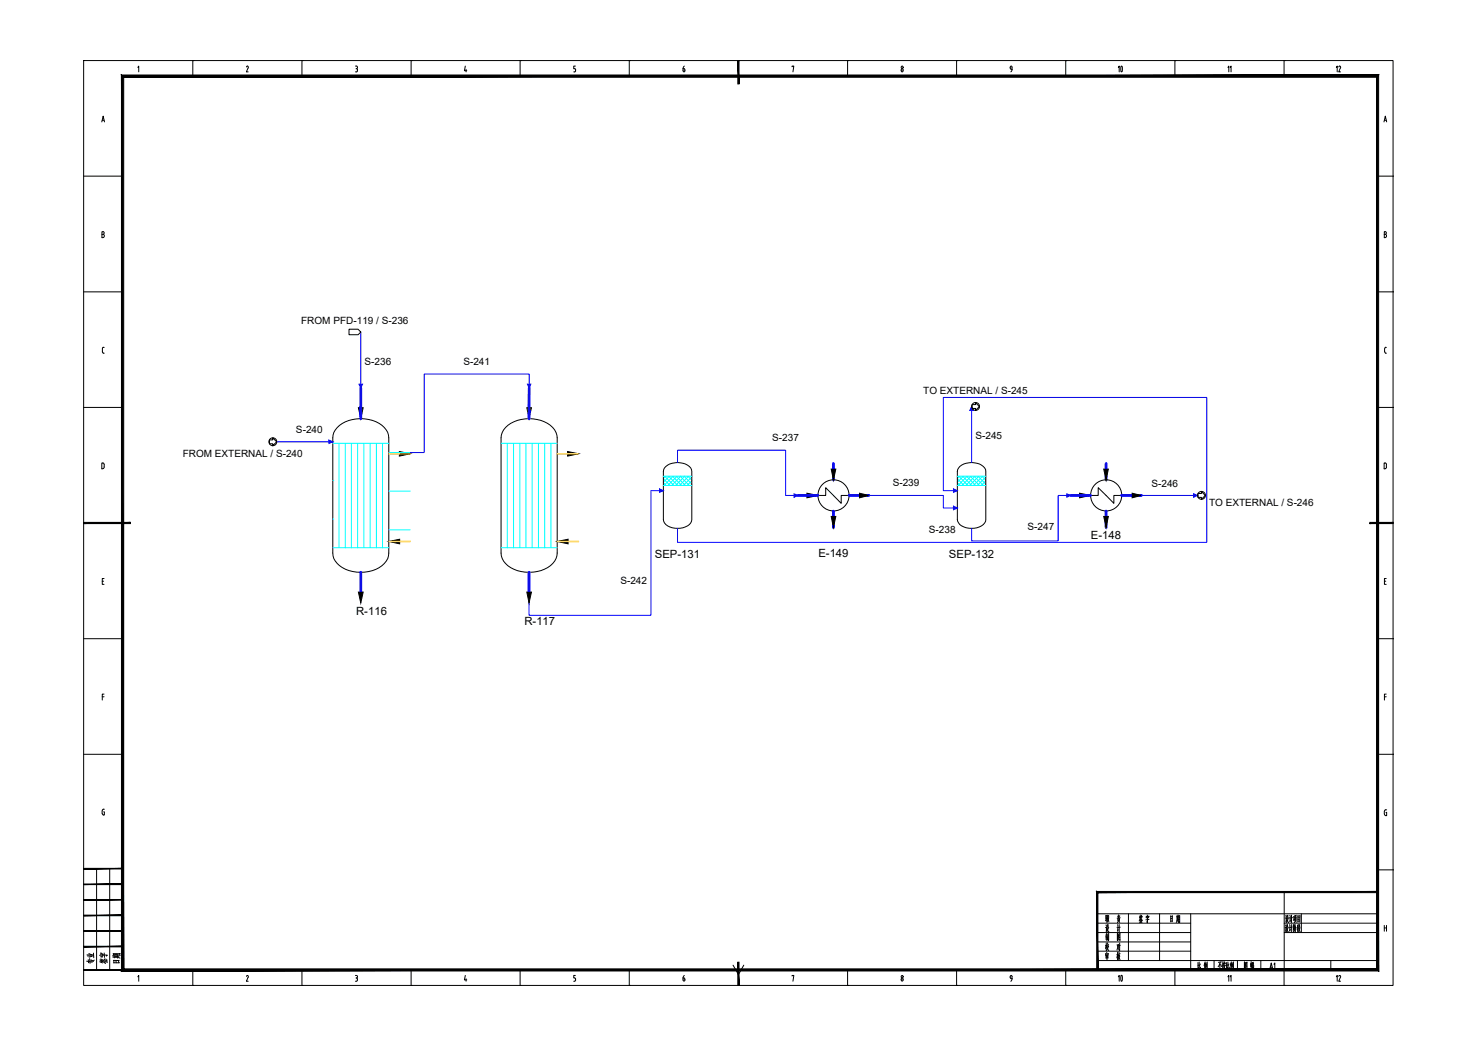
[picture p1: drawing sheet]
<svg xmlns="http://www.w3.org/2000/svg" width="420mm" height="297mm" viewBox="0 0 420 297" stroke-linecap="round" stroke-linejoin="round" font-family="sans-serif">
<g fill="none" stroke="#000" stroke-width=".28">
<path d="M23.8 17.2h372.2v262.9h-372.2zM39.2 19.2l.2-.4v1.6M54.8 17.2h.1M54.8 17.2v4.5M70.3 18.8l.3 .2v.3M70.3 18.8l-.2 .2M70.5 19.3l-.5 1.1h.6M85.8 17.2h.1M85.8 17.2v4.5M101 18.8l.6 .2v.3l-.2 .2 .2 .4M101.2 19.5h.1M101.6 19.9v.2"/>
<path d="M116.9 17.2h.1M116.9 17.2v4.5M132.3 18.8l-.3 1.3h.7M132.5 19.7v.7M147.9 17.2h.1M147.9 17.2v4.5M163.4 19.5l.2 .4M163.6 18.8h-.5v.7h.3M163.6 19.9v.2M178.9 17.2h.1M178.9 17.2v4.5M194.2 19.5h.2"/>
<path d="M194.2 19.5v.6M194.4 19.5l.3 .4M194.5 18.8l-.3 .7M194.7 19.9v.2M209.9 17.2h.1M225.2 19v-.2h.5l-.3 1.6M240.9 17.2h.1M240.9 17.2v4.5M256.2 19.9l.3-.4 .2 .4M256.2 19.9v.2M256.7 19.9v.2M271.9 17.2h.1"/>
<path d="M271.9 17.2v4.5M287.2 19.1l.3-.3 .2 .3M287.2 19.2l.3 .5M287.7 19.2v.5h-.3M287.7 19.6l-.4 .8M303 17.2h.1M303 17.2v4.5M334 17.2h.1M334 17.2v4.5M365 17.2h.1M365 17.2v4.5M28.9 34.7l.4-1.7 .4 1.7"/>
<path d="M29.1 34.2h.5M101.6 20.1l-.1 .3h-.5M163.1 20.4h.3M163.6 20.1l-.2 .3M194.2 20.1l.2 .3 .3-.3M256.2 20.1l.3 .3 .2-.3M393.4 34.7l.4-1.7 .4 1.7M393.6 34.2h.5M23.8 50.1h11.1M391.6 50.1h4.4M396 50.1h.1M29 65.9l.6 .1v.4l-.3 .2 .4 .5-.2 .3-.5 .1z"/>
<path d="M29 66.6h.3M393.5 66.6h.3M393.8 65.9h-.3v1.6h.3M393.8 65.9l.3 .3-.3 .4 .4 .5-.4 .4M23.8 83h11.1M29.1 100l.3 .4M29.6 98.7l-.5 .2v1.1M391.6 83h4.4M393.6 99.1v.9M393.6 100l.3 .4M393.9 98.7h.2M393.9 98.7l-.3 .4"/>
<path d="M396 83h.1M23.8 115.8h11.1M29.4 100.4h.2M391.6 115.8h4.4M393.9 100.4h.2M396 115.8h.1M29.2 131.6h-.3v1.7h.3M29.3 131.6l.3 .5v.9l-.3 .2M394.1 132.1v.6M394.2 132.7l-.4 .5M394.2 132.1l-.2-.4-.5-.1v1.7h.3M396 148.7h.1"/>
<path d="M29.1 165.2h.3M29.6 164.5h-.5v1.6h.5M393.6 165.2h.3M394.1 164.5h-.5v1.6h.5M23.8 181.6h11.1M29.1 198.1h.5M29.6 197.3h-.5v1.7M391.6 181.6h4.4M393.6 198.1h.5M394.1 197.3h-.5v1.7M396 181.6h.1M23.8 214.4h11.1"/>
<path d="M391.6 214.4h4.4M396 214.4h.1M29 230.5v.7M29.1 231.2l.3 .4M29.5 230.7h.2v1h-.3M29.7 230l-.5 .1-.1 .4M393.5 230.7v.7M394 230.9h.2v.9l-.5-.1-.1-.3M394.2 230.2l-.5 .1-.1 .3M27.5 246.9v28.8M31.2 246.9v28.8M311.9 259.7h79.7"/>
<path d="M320.8 259.7v13.3M329.6 259.7v13.3M338.5 259.7v16M365.1 253.6v22.1M369.9 259.7v5.4M391.6 247.3h4.4M396 247.3h.1M39.2 277.7l.2-.4v1.6M54.8 275.7v4.4M70.3 277.3l.3 .2v.3M70.3 277.3l-.2 .2M70.5 277.8l-.5 1.1h.6"/>
<path d="M85.8 275.7v4.4M101 277.3l.6 .1v.4l-.2 .2M101 278.9h.3M101.2 278h.1M101.4 278l.2 .3M101.6 278.4v.1M101.6 278.5l-.2 .4M116.9 275.7v4.4M132.3 277.3l-.3 1.2h.7M132.5 278.2v.7M147.9 275.7v4.4M163.1 278.9h.3"/>
<path d="M163.4 278l.2 .3M163.6 277.3h-.5v.7h.3M163.6 278.4v.1M163.6 278.5l-.2 .4M178.9 275.7v4.4M194.2 278l.1 .8h.3l.1-.3M194.2 278l.4 .1 .1 .4M194.5 277.3l-.3 .7M208.4 274.3l1.5 2.7 1.5-2.7M225.2 277.4v-.1h.5l-.3 1.6M240.9 275.7v4.4M256.7 278.4v.1"/>
<path d="M256.7 278.3l-.1-.3a.36 .36 0 0 0-.4 .4 .36 .36 0 0 0 .5 .3v-.2M271.9 275.7v4.4M287.2 277.6l.3-.3 .2 .3M287.2 277.7l.3 .5M287.4 278.2h.3M287.7 277.7v.5M287.7 278.1l-.4 .8M303 275.7v4.4M311.9 273h79.7M311.9 262.4h26.6M311.9 265.1h26.6M311.9 267.7h26.6"/>
<path d="M311.9 270.4h26.6M324.1 261.6v.4M324.2 260.1l-.3 .9M324.2 260.5v.4M324.3 261.6v.3M324.3 260.8l.5 .8M324.3 260.8l-.5 1M324.3 260.5h-.3M324.4 261.3l-.3 .1M324.5 260.2l-.1 .6M324.5 260.5l.1 .4M324.5 261.6l-.1 .5"/>
<path d="M324.7 262.1l-.7 .1M324.8 260.5h-.4M325.9 260.4l-.1 .5M326.1 260.1l.1 .3M326.2 261.1v1.2l-.2-.3M326.4 260.8l-.5 .1M326.4 260.7l-.2 .5M326.6 260.5h-.7M326.6 260.4l-.1 .4M326.6 261.4l-.9 .1M332.8 260.3v1.7M333.1 261.1h-.3"/>
<path d="M333.2 261.8l-.4 .1M333.3 260.4l-.5 .1M333.3 260.3l-.1 1.7M334 275.7v4.4M334.6 260.1v1.4M334.6 261.6l-.2 .6M334.8 261.6l.1 .4M334.8 260.8l-.2 .1M334.8 261.1l-.2 .1M334.9 260.1l-.1 1.3M335 260.5l-.5 .1M335 261.4l-.5 .2"/>
<path d="M335.1 260.3v1.1M335.3 261.3l-.2 .1-.1 .8M335.3 260.8h-.2M335.4 260.3v1.9l-.2-.1M335.4 260.3l-.3 .1M340.6 273.6v1.7M340.8 275l-.3 .4M340.8 274.3l-.2 .1M340.9 273.5v1.7l.2 .2h.2v-.5M341.2 274l-.3 .6M342.5 273.8v1.7M342.6 273.4l-.3 1"/>
<path d="M342.6 274.5l.2 .3M342.8 273.8l-.3 .9M342.8 274.1l-.1 .1M342.9 274.1l-.3 1.2M342.9 273.7l-.3 .1M343 274v.9M343.2 273.4v2.1l-.2-.3M345.1 273v2.7M346.8 273.9v1.5M346.9 273.5l-.6 1.3M347 274.1l.2 .6M347.2 273.4l-.8 .1"/>
<path d="M347.6 273.3v2.2l-.1-.3M347.7 274.3l-.3 .4M347.8 274l-.4 .1M347.8 273.7v.4M348 274l-.1 .9 .4 .5M348 273.3l.1 .4M348.2 274.5l-.4 1M348.3 273.8l-.5 .1M348.3 273.7l-.1 .4M348.4 274.4l-.6 .2M348.7 273.6v1.6M349 274.3l-.3 .1"/>
<path d="M349.1 273.5v1.7l.1 .2h.2v-.5M349.4 274l-.3 .6M349.9 273.8v1.7M350 273.4l-.3 1M350.1 274.4l.1 .3M350.2 273.8l-.2 .9M350.3 274.1l-.2 .1M350.3 274.1l-.2 1.2M350.4 273.7l-.4 .1M350.4 273.9v1M350.6 273.4v2.1l-.2-.3M351.8 273v2.7"/>
<path d="M353.8 275.4v-1.9v2M353.8 275.3l.7 .1M354 274.1l.4 .5M354 274.9l.2 .3M354.1 274.6l.1 .3M354.1 273.8l-.2 .5M354.3 274h-.2M354.3 273.9l-.5 .9M354.5 273.5v1.9M354.5 273.6l-.7 .1M355.5 273.9v.9M355.7 273.3v2.2"/>
<path d="M355.8 273.9v.7M355.8 274l-.3 .1M355.9 274.5v1M356 273.8v.6M356.1 274.6v.8M356.3 273.9h-.3M356.3 273.8v.5M356.3 274.3h-.3M356.3 275h-.3M356.3 275.4h-.4M356.3 273.5l-.4 .1M356.4 274.5l-.5 .1"/>
<path d="M356.4 274.4l-.1 1M365 275.7v4.4M365.1 262.4h26.5M365.1 265.1h26.5M365.4 262.9l.2 .4M365.5 260.3l.2 .3M365.5 263.6h-.2M365.5 263.5v1M365.6 260.9l-.2 .1M365.6 260.8v1.1M365.7 264.2l-.3 .5M365.8 264l.5 .9"/>
<path d="M365.8 261.6l-.3 .5M365.8 261.4l.5 .8M365.8 263.3l-.1 .5M365.8 262.8v.5M365.9 260.2l-.2 1M366 262.8l.1 .8h.2M366 262.9l-.2 .1M366.1 260.2v.6l.2 .1M366.1 260.3h-.2M366.1 263.8h-.4M366.1 263.7l-.5 1.2M366.1 261.1l-.3 .1"/>
<path d="M366.2 261.1l-.5 1.1M366.5 260.9l.3-.1-.1 1.1M366.6 262.8l.1 .4M366.7 263.5l-.1 1.1M366.7 260.2l.1 .3M366.7 263.5l-.2 .1M366.8 264.2l-.2 .5M366.8 261.5l-.1 .5M367.1 262.8v2.1M367.1 260.1v2.1M367.4 263.5l-.6 .1M367.4 260.8l-.5 .2"/>
<path d="M367.7 263l.2-.1-.1 1.3-.1-.2M367.7 262.8v2M367.8 260.6v.9M367.9 260.5l-.2 .1M368 263.6l-.2 1.3M368 261.3l-.3 .3M368.1 260.6v1.1M368.1 263l.3 .8h.1M368.2 262.7l-.3 1M368.2 260.9l-.3 1.4M368.2 260.3v.4M368.2 261.7l.3 .5"/>
<path d="M368.2 263.6v1.3M368.5 260.7h-.4M368.5 260.6v1.1M368.5 260.2l-.5 .1M368.9 263v1.8M369 260.2v1.9M369 263.7h-.1M369 263.3l-.1 .1M369.1 264l-.4 .2M369.1 262.8l-.2 .3M369.2 264l.4 .8M369.3 262.8l-.1 1"/>
<path d="M369.3 263l.1-.1v.6M369.4 263.5l.2 .1M369.4 261.3l-.4 .1M369.4 260.8l-.4 .1M369.5 263.8l-.3 .1M369.5 263.8l-.5 1.1M369.5 261.8l-.5 .1M369.6 260.3l-.6 .1M369.6 260.3l-.1 1.8M378.3 273v2.7M393.5 263v1.7M393.5 263.8h.7"/>
<path d="M394.2 263v1.7M54.8 280.1h.1M85.8 280.1h.1M116.9 280.1h.1M147.9 280.1h.1M178.9 280.1h.1M209.9 280.1h.1M240.9 280.1h.1M271.9 280.1h.1M303 280.1h.1M334 280.1h.1M365 280.1h.1"/>
<circle cx="256.4" cy="19.1" r=".32"/>
<circle cx="256.4" cy="277.6" r=".32"/>
</g>
<g fill="#000" stroke="#000" stroke-width=".28">
<path d="M209.7 17.2l.4 6.7v-6.7zM209.7 17.2l.4 6.7h-.4z"/>
<path d="M34.5 21.3l.7 254.1v-253.4zM34.5 21.3l.7 254.1-.7 .6zM34.5 276l356.8-.6h-356.1zM34.5 276l356.8-.6 .6 .6zM391.3 22v253.4l.6 .6zM391.9 21.3v254.7l-.6-254zM35.2 22h356.1l.6-.7zM34.5 21.3h357.4l-356.7 .7z"/>
<path d="M23.8 148.5v.3l13.3-.3zM23.8 148.8l13.3-.3v.3z"/>
<path d="M389.4 148.8h6.6v-.3zM389.4 148.5h6.6l-6.6 .3z"/>
<path d="M23.8 255.8h11.1v-.1zM23.8 255.7h11.1l-11.1 .1z"/>
<path d="M23.8 251.4h11.1v-.1zM23.8 251.3h11.1l-11.1 .1z"/>
<path d="M23.8 247h11.1v-.2zM23.8 246.8h11.1l-11.1 .2z"/>
<path d="M312.1 253.7h79.5v-.3zM311.8 253.4h79.8l-79.5 .3zM311.8 253.4l.3 22.3v-22zM311.8 253.4l.3 22.3h-.3z"/>
<path d="M23.8 275.8h11.1v-.2zM23.8 275.6h11.1l-11.1 .2z"/>
<path d="M23.8 269.1h11.1v-.1zM23.8 269h11.1l-11.1 .1z"/>
<path d="M23.8 264.7h11.1v-.2zM23.8 264.5h11.1l-11.1 .2z"/>
<path d="M23.8 260.3h11.1v-.2zM23.8 260.1h11.1l-11.1 .2z"/>
<path d="M209.7 273.5v6.6h.4zM209.7 273.5h.4v6.6z"/>
</g>
<path d="M102.6 110.3v8.7M150.4 110.3v8.7M236.9 131.8v4.6M314.4 131.8v4.6M226.9 140.8h5.6M236.9 145.3v4.6M241.4 140.8h5.6M304.4 140.8h5.6M314.4 145.3v4.6M318.8 140.8h5.7M102.6 162.7v5.6M150.4 162.7v5.6" fill="none" stroke="#00f" stroke-width=".8"/>
<g fill="#000" stroke="#000" stroke-width=".28">
<path d="M101.9 115.9h1.3l-.6 3.1zM149.8 115.9h1.3l-.7 3.1zM113.5 128.3l3.1 .7-3.1 .7zM161.4 128.3l3.1 .7-3.1 .7zM236.3 133.3h1.3l-.7 3.1zM313.8 133.3h1.3l-.7 3.1zM110.5 153.9l3.1-.6v1.3zM158.4 153.9l3.1-.6v1.3zM229.4 140.2l3.1 .6-3.1 .7zM236.3 146.8h1.3l-.7 3.1zM244.3 140.2l2.7 .6-2.7 .7zM306.9 140.2l3.1 .6-3.1 .7z"/>
<path d="M313.8 146.8h1.3l-.7 3.1zM321.8 140.2l2.7 .6-2.7 .7zM101.9 168.3h1.3l-.6 3.1zM149.8 168.3h1.3l-.7 3.1z"/>
</g>
<g fill="none" stroke="#000" stroke-width=".28">
<path d="M95.9 121.5a10.1 10.1 0 0 1 13.3 0 3.9 3.9 0 0 1 1.3 2.9v32.8a6.1 6.1 0 0 1-5.7 5.3 9.4 9.4 0 0 1-9.5-3l-.4-.7-.3-1.6v-32.8a3.9 3.9 0 0 1 1.3-2.9zM143.7 121.5a10.1 10.1 0 0 1 13.4 0 4.4 4.4 0 0 1 1.3 2.9v32.8a5.8 5.8 0 0 1-4.7 5 10 10 0 0 1-10.5-2.7l-.7-1.5-.1-.8v-32.8a4.4 4.4 0 0 1 1.3-2.9zM189.3 132.6a5.4 5.4 0 0 1 7.1 .4l.3 1v13.7a3.5 3.5 0 0 1-4.1 2.5 3.5 3.5 0 0 1-4-2.5v-13.7l.3-1zM272.8 132.6a5.4 5.4 0 0 1 7.1 .4l.3 1v13.7a3.5 3.5 0 0 1-4 2.5 3.5 3.5 0 0 1-4.1-2.5v-13.7l.1-.5zM232.5 140.8h2.2v-2.2l4.4 4.5v-2.3h2.3M310 140.8h2.2v-2.2l4.4 4.5v-2.3h2.2"/>
<circle cx="236.9" cy="140.8" r="4.4"/>
<circle cx="314.5" cy="140.8" r="4.4"/>
</g>
<g fill="none" stroke="#0ff" stroke-width=".28">
<path d="M94.6 126h15.9M96.4 126v29.7M98.2 126v29.7M99.9 126v29.7M101.7 126v29.7M103.4 126v29.7M105.2 126v29.7M107 126v29.7M108.7 126v29.7M142.4 126h16M144.2 126v29.7M146 126v29.7"/>
<path d="M147.8 126v29.7M149.5 126v29.7M151.3 126v29.7M153.1 126v29.7M154.8 126v29.7M156.6 126v29.7M188.6 135.4h8.1M188.6 138h8.1M188.6 137.2l.8 .8M188.6 136.1l1.9 1.9M189 135.4l2.6 2.6M189.2 135.4l-.6 .6"/>
<path d="M190.1 135.4l2.6 2.6M190.3 135.4l-1.7 1.7M191.2 135.4l2.6 2.6M191.4 135.4l-2.6 2.6M192.3 135.4l2.5 2.6M192.5 135.4l-2.6 2.6M193.4 135.4l2.5 2.6M193.5 135.4l-2.5 2.6M194.5 135.4l2.2 2.2M194.6 135.4l-2.5 2.6M195.5 135.4l1.2 1.1M195.7 135.4l-2.5 2.6"/>
<path d="M196.6 135.4h.1M196.7 135.6l-2.4 2.4M196.7 136.7l-1.4 1.3M196.7 137.7l-.3 .3M272.1 137.2l.9 .8M272.1 136.1l2 1.9M272.1 135.4h8.1M272.1 138h8.1M272.6 135.4l2.6 2.6M272.8 135.4l-.7 .6M273.7 135.4l2.6 2.6M273.8 135.4l-1.7 1.7"/>
<path d="M274.8 135.4l2.6 2.6M274.9 135.4l-2.5 2.6M275.8 135.4l2.7 2.6M276 135.4l-2.5 2.6M276.9 135.4l2.7 2.6M277.1 135.4l-2.5 2.6M278 135.4l2.2 2.2M278.2 135.4l-2.6 2.6M279.1 135.4l1.1 1.1M279.3 135.4l-2.6 2.6M280.2 135.6l-2.4 2.4M280.2 136.7l-1.3 1.3"/>
<path d="M280.2 137.7l-.2 .3M280.2 135.4h.1M94.6 155.7h15.9M142.4 155.7h16"/>
</g>
<path d="M110.5 129h6.1M158.4 129h6.1M110.5 153.9h6.1h-3M158.4 153.9h6.1h-3" fill="none" stroke="#ffbf00" stroke-width=".38"/>
<!-- layer: EQUIPMENT -->
<path d="M94.6 125.6h.1M94.6 136.6h.1M110.5 128.6h6.1M110.5 139.6h6.1M94.6 147.6h.1M110.5 150.6h6.1" fill="none" stroke="#0ff" stroke-width=".28"/>
<!-- layer: STREAM -->
<path d="M102.6 94.4v15.9M150.4 110.3v-4h-29.8v22.3h-4M276.2 115.6v15.9M78.6 125.6h16M188.6 139.5h-3.6v35.4h-34.6v-3.5M192.6 131.5v-3.5h30.7v12.8h3.6M272.1 139.5h-3.9v-26.5h74.9v41.2h-150.5v-4M247 140.8h21.2v3.6h3.9M304.4 140.8h-3.6v12.9h-24.6v-3.5M324.5 140.8h15.9" fill="none" stroke="#00f" stroke-width=".28"/>
<!-- layer: STREAM_ARROW -->
<g fill="#00f" stroke="#00f" stroke-width=".28">
<path d="M102.1 109.2h1l-.5 1.1z"/>
<path d="M225.7 140.4l1.2 .4-1.2 .5z"/>
<path d="M271 139l1.1 .5-1.1 .4z"/>
<path d="M271 143.9l1.1 .5-1.1 .5z"/>
<path d="M93.5 125.1l1.1 .5-1.1 .5z"/>
<path d="M149.9 109.2h1l-.5 1.1z"/>
<path d="M187.5 139l1.1 .5-1.1 .4z"/>
<path d="M276.2 115.6l.5 1.1h-1z"/>
<path d="M339.3 140.4l1.1 .4-1.1 .5z"/>
<path d="M303.3 140.4l1.1 .4-1.1 .5z"/>
</g>
<!-- layer: CONNECTOR -->
<g fill="none" stroke="#000" stroke-width=".28">
<path d="M99.2 93.6h2.6l.8 .8-.8 .8h-2.6zM276.3 115h1v-.5l1.1 1.1-1.1 1.1v-.6h-1zM76.6 125h.9v-.6l1.1 1.2-1.1 1.1v-.6h-.9zM340.6 140.3h.9v-.6l1.1 1.1-1.1 1.1v-.5h-.9z"/>
<circle cx="277.3" cy="115.5" r="1.12"/>
<circle cx="77.6" cy="125.6" r="1.12"/>
<circle cx="341.6" cy="140.8" r="1.12"/>
</g>
<text font-size="6.6" x="315.7" y="280.8">10</text>
<text font-size="6.2" x="315.7" y="22.2">10</text>
<g font-size="5.3">
<text x="312.9" y="263.5">职 责</text>
<text x="313.3" y="268.5">制 图</text>
<text x="27.5" y="275.2" transform="rotate(-90 27.5 275.2)">专业</text>
<text x="31.4" y="275.2" transform="rotate(-90 31.4 275.2)">签字</text>
<text x="34.9" y="274.8" transform="rotate(-90 34.9 274.8)">日期</text>
<text x="312.9" y="271.3">校 对</text>
</g>
<g font-size="4.4">
<text x="378.5" y="21.5">12</text>
<text x="363.4" y="276.6" transform="rotate(-90 363.4 276.6)">A1</text>
<text x="382.1" y="280.1" transform="rotate(-90 382.1 280.1)">12</text>
</g>
<g font-size="4">
<text x="351" y="21.5" transform="rotate(-90 351 21.5)">11</text>
<text x="351" y="280.1" transform="rotate(-90 351 280.1)">11</text>
</g>
<g font-size="3.2">
<text x="310.1" y="153.1">E-148</text>
<text x="186.2" y="158.7">SEP-131</text>
<text x="232.6" y="158.4">E-149</text>
<text x="269.8" y="158.7">SEP-132</text>
<text x="101.2" y="174.9">R-116</text>
<text x="149.1" y="177.7">R-117</text>
</g>
<g font-size="2.8">
<text x="85.6" y="92.1">FROM PFD-119 / S-236</text>
<text x="103.7" y="103.7">S-236</text>
<text x="131.7" y="103.7">S-241</text>
<text x="262.5" y="112">TO EXTERNAL / S-245</text>
<text x="84.1" y="123.1">S-240</text>
<text x="219.5" y="125.3">S-237</text>
<text x="277.3" y="124.9">S-245</text>
<text x="51.9" y="129.8">FROM EXTERNAL / S-240</text>
<text x="253.8" y="138.2">S-239</text>
<text x="327.3" y="138.4">S-246</text>
<text x="343.7" y="143.8">TO EXTERNAL / S-246</text>
<text x="264.1" y="151.5">S-238</text>
<text x="292.1" y="150.5">S-247</text>
<text x="176.3" y="166.1">S-242</text>
</g>
</svg>
